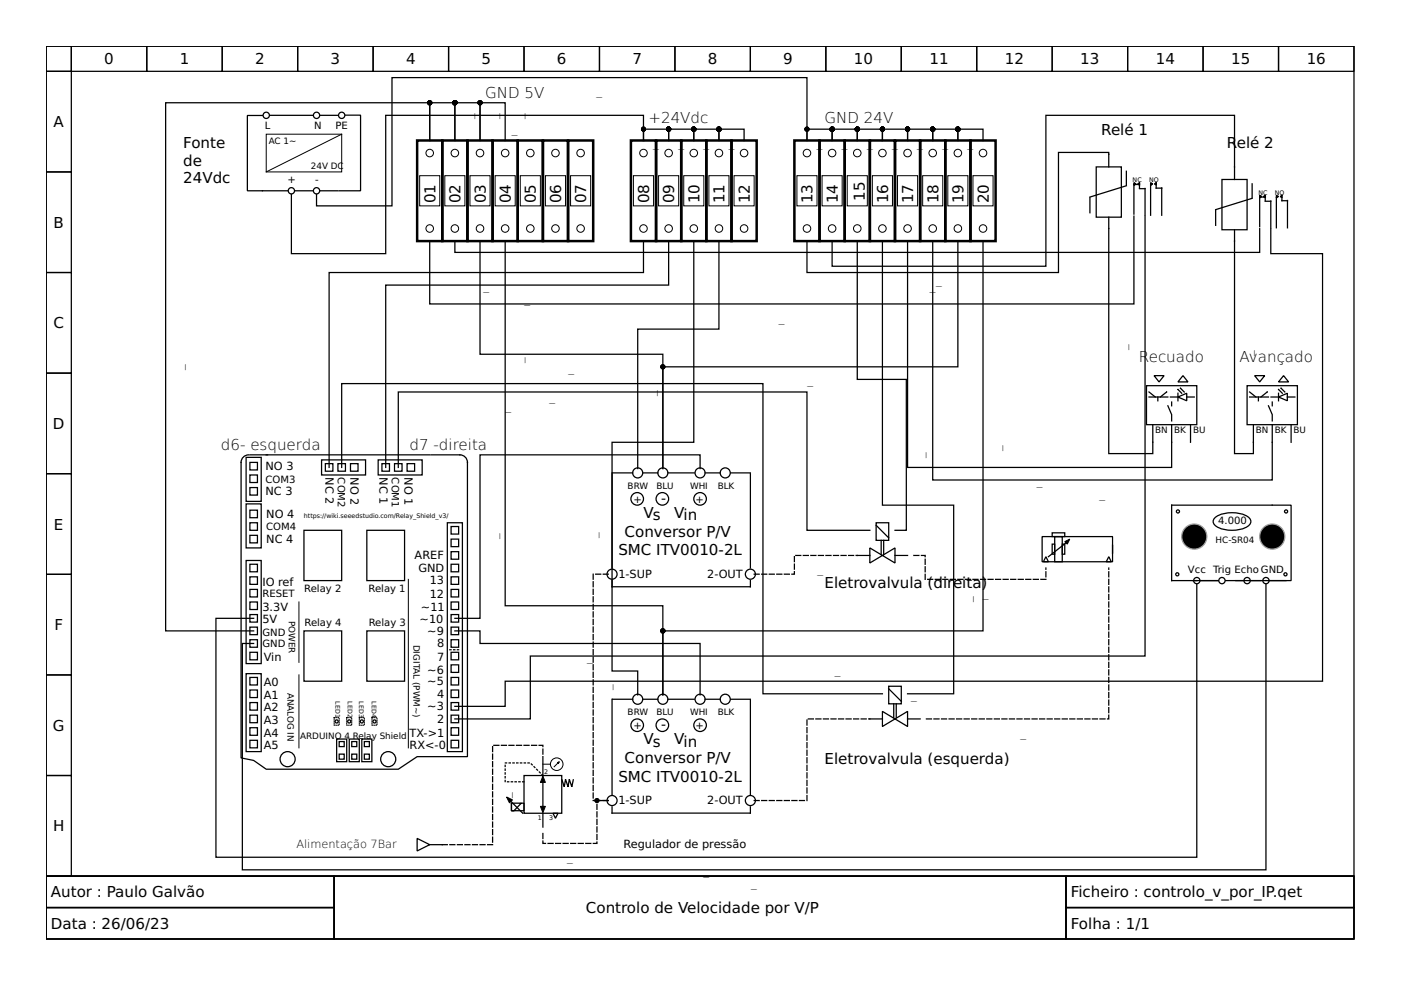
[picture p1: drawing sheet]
<svg xmlns="http://www.w3.org/2000/svg" width="297mm" height="210mm" viewBox="0 0 297 210" stroke-linecap="round" stroke-linejoin="round" font-family="sans-serif">
<g fill="none" stroke="#000" stroke-width=".27">
<path d="M9.8 9.8h277.3v176h-277.3zM9.8 9.8h5.3v5.3h-5.3zM9.8 15.1h5.3v21.4h-5.3zM15.1 9.8h16v5.3h-16zM31.1 9.8h16v5.3h-16zM47.1 9.8h16v5.3h-16zM63.1 9.8h16v5.3h-16zM79.1 9.8h16v5.3h-16zM95.1 9.8h16v5.3h-16zM111.1 9.8h16v5.3h-16zM127.1 9.8h16v5.3h-16zM143.1 9.8h16v5.3h-16z"/>
<path d="M159.1 9.8h16v5.3h-16zM175.1 9.8h16v5.3h-16zM191.1 9.8h16v5.3h-16zM207.1 9.8h16v5.3h-16zM223.1 9.8h16v5.3h-16zM239.1 9.8h16v5.3h-16zM255.1 9.8h16v5.3h-16zM271.1 9.8h16v5.3h-16zM9.8 36.5h5.3v21.3h-5.3zM55.6 24.5h-3.2v16h8.6M57.2 24.5h9.1M67.9 24.5h3.7"/>
<path d="M73.2 24.4h3.2v16.1h-4.5M107.1 29.8v-8h-5.3v8v-8h-5.4v8v-8h-5.3v8v-8h-56v112h18.7M157.8 29.8v-2.4h-5.4v2.4v-2.4h-5.3v2.4v-2.4h-5.3v2.4v-2.4h-5.4v2.4v-5.3h-54.6v29.3h-20v-12.5M208.4 29.8v-2.4h-5.3v2.4v-2.4h-5.3v2.4v-2.4h-5.4v2.4v-2.4h-5.3v2.4v-2.4h-5.3v2.4v-2.4h-5.4v2.4v-2.4h-5.3v2.4v-13.3h-88v27.1h-16v-2.3M232.4 35.4h5.3v10.6h-5.3zM235.1 35.4v-3.1h-10.7v25.5h-53.3v-6.7M238.8 36.3v3M238.8 39.4l-7.7 2.4M240.4 39.1h.8M240.4 39.3v6.1M241.6 39.3v.6M242.8 40v5.6"/>
<path d="M244 39.3v6.3M245.1 39.3v.6h1.2M246.3 39.8v5.8M259.1 38.1h5.3v10.6h-5.3zM261.7 38.1v-13.6h-40v31.9h-45.3v-5.3M265.5 39v2.9M9.8 57.8h5.3v21.3h-5.3zM62.6 40.5h3.7M67.9 40.5h3.7M101.8 51.1v24h38.7v24.2v-21.5h62.6v-26.7M107.1 51.1v77.3h33.4v18.9v-13.5h67.9v-82.7M136.4 51.1v6.7h-66.6v41.3"/>
<path d="M141.8 51.1v9.3h-60v38.7M147.1 51.1v42.7h-17.3v48.5h5.4v5M152.4 51.1v18.7h-17.2v29.5M181.8 51.1v29.3h10.4v32h-2.4M187.1 51.1v56h15.1v40h-9.8M192.4 51.1v48h56v-9.1M197.8 51.1v50.7h71.9v-11.8M231.1 41.9v3.2M235.1 46v50.2h9.3v-6.2M240.4 45.8v18.6h-149.3v-13.3M241.6 40h1.2M242.8 45.8v93.3h-130.4v13.3h-16"/>
<path d="M257.7 44.6v3.2M261.7 48.7v47.5h4v-6.2M265.5 42.1l-7.8 2.3M267.1 41.8h.8M267.1 48.5v5h-170.7v-2.4M267.1 41.9v6.2M268.3 42v.6M268.3 42.7h1.1M269.4 48.5v5.3h11v90.6h-173.3v5.4h-10.7M269.4 42.6v5.7M270.6 41.9v6.4M271.8 42v.6h1.2"/>
<path d="M273 42.5v5.8M9.8 79.1h5.3v21.3h-5.3zM244.7 79.6h2.1l-1.1 1.4zM250.8 79.6l1.1 1.4h-2.2zM266 79.6h2.1l-1 1.4zM272.1 79.6l1.1 1.4h-2.1zM52.2 97h3.2v9.3h-3.2zM52.7 96.4a1.6 1.6 0 0 0-1.6 1.6v62.7l2.7 .5 2.6 1.9h28l4-2.7h10.7v-62.4a1.6 1.6 0 0 0-1.6-1.6h-6.1M53 98h1.6v1.6h-1.6zM53 96.4h38.1M68.2 97.5h9.3v3.2h-9.3zM69 98.3h1.6v1.6h-1.6z"/>
<path d="M71.6 98.3h1.6v1.6h-1.6zM72.4 99.1v-17.8h89.4v65.8h25.3M74.3 98.3h1.6v1.6h-1.6zM80.2 97.5h9.3v3.2h-9.3zM81 98.3h1.6v1.6h-1.6zM83.6 98.3h1.6v1.6h-1.6zM84.4 99.1v-16h86.7v29.3h13.3M86.3 98.3h1.6v1.6h-1.6zM148.4 99.3v-2.9h-46.6v34.7h-5.4M243.1 81.8h10.6v8.2h-10.6zM243.6 84.2h4M243.6 83.1l1.3 1.1"/>
<path d="M245.5 84.2v.8M247.3 83.1v.1zM247.3 83.1l-1.3 1.1M247.6 86l.8 1.9v1.3M248.1 84.2h1.6M248.4 85.2v.8M249.8 82.6h.1M249.7 84.2l1.9-.8v1.6zM249.7 83.4v1.6M249.8 82.6l.7 .8M250.3 82.3h.1M250.3 82.3l.8 .8"/>
<path d="M251.6 84.2h1.6M252.4 90v3.8M264.4 81.8h10.7v8.2h-10.7zM264.9 84.2h4M264.9 83.1l1.4 1.1M266.8 84.2v.8M268.6 83.1l.1 .1zM268.6 83.1l-1.3 1.1M268.9 86l.8 1.9v1.3M269.5 84.2h1.6M269.7 85.2v.8M271.1 82.6h.1"/>
<path d="M271.1 84.2l1.8-.8v1.6zM271.1 83.4v1.6M271.1 82.6l.8 .8M271.6 82.3h.1M271.6 82.3l.8 .8M272.9 84.2h1.6M273.7 90v3.8M9.8 100.4h5.3v21.4h-5.3zM52.2 106.8h3.2v9.4h-3.2zM52.2 118.8h3.2v21.9h-3.2zM53 113.5h1.6v1.6h-1.6zM53 103.4h1.6v1.6h-1.6z"/>
<path d="M53 100.7h1.6v1.6h-1.6zM53 110.8h1.6v1.6h-1.6zM53 108.2h1.6v1.6h-1.6zM53 119.6h1.6v1.6h-1.6zM64.4 112.4h8v10.7h-8zM77.8 112.4h8v10.7h-8zM94.8 110.8h3.2v48.6h-3.2zM95.6 114.3h1.6v1.6h-1.6zM95.6 117h1.6v1.6h-1.6zM95.6 111.6h1.6v1.6h-1.6zM95.6 119.6h1.6v1.6h-1.6zM129.8 100.3v20.1"/>
<path d="M129.9 100.3h4.2M136.3 100.3h3.2M141.6 100.3h5.6M149.5 100.3h3.2M154.9 100.3h4.2M159.1 100.4v20M181.8 117.8h2.6M184.4 116.2l2.7 1.6-2.7 1.6zM185.8 110.8h2.6v3.8h-2.6zM185.8 111.4l2.6 2.6M186.8 114.6v2.9M187.1 117.8l2.7-1.6v3.2z"/>
<path d="M187.4 114.6v2.9M189.8 117.8h2.6M221.7 118l.6 1.1h-1.1zM223.1 113h2.6v.8h-2.6zM223.1 115.4h.5v2.1h-.5zM223.6 113.8h1.6v5.3h-1.6zM225.2 115.4h.5v2.1h-.5zM226 115.1l-3.7 2.9M235.1 118l.5 1.1h-1.1zM235.9 115.6v3.5h-15v-5.3h15v3.4M257.6 109.7a6.7 6.7 0 0 1 7.2 0 1.14 1.14 0 0 1 .4 1.2 1.14 1.14 0 0 1-.9 .8 7 7 0 0 1-6.7-.3 1.03 1.03 0 0 1 0-1.7zM9.8 121.8h5.3v21.3h-5.3z"/>
<path d="M53 127.6h1.6v1.6h-1.6zM53 125h1.6v1.6h-1.6zM53 130.3h1.6v1.6h-1.6zM53 122.3h1.6v1.6h-1.6zM53 135.6h1.6v1.6h-1.6zM53 138.3h1.6v1.6h-1.6zM53 133h1.6v1.6h-1.6zM64.4 133.8h8v10.6h-8zM77.8 133.8h8v10.6h-8zM95.6 138.3h1.6v1.6h-1.6zM95.6 135.6h1.6v1.6h-1.6zM95.6 130.3h1.6v1.6h-1.6z"/>
<path d="M95.6 133h1.6v1.6h-1.6zM95.6 122.3h1.6v1.6h-1.6zM95.6 127.6h1.6v1.6h-1.6zM95.6 125h1.6v1.6h-1.6zM96.4 133.8h5.4v2.6h46.6v10.9M129.8 123.1v1.3h29.3v-1.3M253.7 123.9v57.9h-207.9v-50.7h8M258.3 123.1h-9.9v-16h25.3v16h-4.5M259.9 123.1h12.8M268.4 123.9v60.5h-217v-48h2.4M9.8 143.1h5.3v21.3h-5.3zM52.2 142.8h3.2v16.6h-3.2z"/>
<path d="M53 146.3h1.6v1.6h-1.6zM53 151.6h1.6v1.6h-1.6zM53 154.3h1.6v1.6h-1.6zM53 149h1.6v1.6h-1.6zM53 143.6h1.6v1.6h-1.6zM53 157h1.6v1.6h-1.6zM71.4 156.7h2.1v4.8h-2.1zM71.9 159.9h1.1v1.1h-1.1zM71.9 157.2h1.1v1.1h-1.1zM74 156.7h2.2v4.8h-2.2zM74.6 159.9h1v1.1h-1zM74.6 157.2h1v1.1h-1z"/>
<path d="M76.7 156.7h2.1v4.8h-2.1zM77.2 157.2h1.1v1.1h-1.1zM77.2 159.9h1.1v1.1h-1.1zM95.6 146.3h1.6v1.6h-1.6zM95.6 149h1.6v1.6h-1.6zM95.6 143.6h1.6v1.6h-1.6zM95.6 141h1.6v1.6h-1.6zM95.6 154.3h1.6v1.6h-1.6zM95.6 157h1.6v1.6h-1.6zM95.6 151.6h1.6v1.6h-1.6zM129.8 148.3v20.1M129.9 148.3h4.2"/>
<path d="M136.3 148.3h3.2M141.6 148.3h5.6M149.5 148.3h3.2M154.9 148.3h4.2M159.1 148.4v20M184.4 152.4h2.7M187.1 150.8l2.7 1.6-2.7 1.6zM188.4 145.5h2.7v3.7h-2.7zM188.4 146l2.7 2.7M189.5 149.2v3M189.8 152.4l2.6-1.6v3.2zM190 149.2v3"/>
<path d="M192.4 152.4h2.7M9.8 164.4h5.3v21.4h-5.3zM88.4 177.8l2.7 1.3-2.7 1.3zM91.1 179.1h2.7M108.2 169.8l2.6 2.6M108.4 170.3h2.7v1.6h-2.7v-1.6v1.6h.6l1.5-1.6M111.1 164.4h8v8h-8zM115.1 160.4v4M115.1 165.5v5.9M115.1 172.4v3M117.2 172.4h1.1l-.5 1.1zM119.1 165.3l.5 1.5 .3-1.6 .5 1.6 .3-1.6 .5 1.6 .3-1.5"/>
<path d="M129.8 171.1v1.3h29.3v-1.3M9.8 185.8h277.3v13.3h-277.3zM9.8 185.8h61v6.6h-61zM9.8 192.4h61v6.7h-61zM70.8 185.8h155.2v13.3h-155.2zM226 185.8h61.1v6.6h-61.1zM226 192.4h61.1v6.7h-61.1z"/>
<circle cx="56.4" cy="24.5" r=".67"/>
<circle cx="67.1" cy="24.5" r=".67"/>
<circle cx="72.4" cy="24.5" r=".67"/>
<circle cx="61.8" cy="40.5" r=".67"/>
<circle cx="67.1" cy="40.5" r=".67"/>
<circle cx="135.1" cy="105.8" r="1.33"/>
<circle cx="135.2" cy="100.3" r="1.07"/>
<circle cx="140.4" cy="105.8" r="1.33"/>
<circle cx="140.5" cy="100.3" r="1.07"/>
<circle cx="148.4" cy="105.8" r="1.33"/>
<circle cx="148.4" cy="100.3" r="1.07"/>
<circle cx="153.8" cy="100.3" r="1.07"/>
<circle cx="249.7" cy="108.4" r=".33"/>
<circle cx="272.7" cy="108.4" r=".33"/>
<circle cx="129.8" cy="121.7" r="1.07"/>
<circle cx="159.1" cy="121.7" r="1.07"/>
<circle cx="249.6" cy="121.8" r=".33"/>
<circle cx="253.7" cy="123.1" r=".67"/>
<circle cx="259.1" cy="123.1" r=".67"/>
<circle cx="264.4" cy="123.1" r=".67"/>
<circle cx="268.4" cy="123.1" r=".67"/>
<circle cx="272.5" cy="121.8" r=".33"/>
<circle cx="71.4" cy="153" r=".33"/>
<circle cx="74" cy="153" r=".33"/>
<circle cx="76.7" cy="153" r=".33"/>
<circle cx="79.4" cy="153" r=".33"/>
<circle cx="135.1" cy="153.8" r="1.33"/>
<circle cx="135.2" cy="148.3" r="1.07"/>
<circle cx="140.4" cy="153.8" r="1.33"/>
<circle cx="140.5" cy="148.3" r="1.07"/>
<circle cx="148.4" cy="153.8" r="1.33"/>
<circle cx="148.4" cy="148.3" r="1.07"/>
<circle cx="153.8" cy="148.3" r="1.07"/>
<circle cx="61" cy="161" r="1.6"/>
<circle cx="82.3" cy="161" r="1.6"/>
<circle cx="129.8" cy="169.7" r="1.07"/>
<circle cx="159.1" cy="169.7" r="1.07"/>
</g>
<g fill="#000" stroke="#a0a0a4" stroke-width=".27">
<circle cx="253.2" cy="113.8" r="2.67"/>
<circle cx="269.7" cy="113.8" r="2.67"/>
</g>
<g fill="none" stroke="#000" stroke-width=".21">
<path d="M56.4 28.5h16v8h-16zM72.4 28.5l-16 8M89 37.3h4.2v6.3h-4.2zM94.3 37.3h4.3v6.3h-4.3zM99.6 37.3h4.3v6.3h-4.3zM105 37.3h4.2v6.3h-4.2zM110.3 37.3h4.3v6.3h-4.3zM115.6 37.3h4.3v6.3h-4.3zM121 37.3h4.2v6.3h-4.2zM134.3 37.3h4.3v6.3h-4.3zM139.6 37.3h4.3v6.3h-4.3zM145 37.3h4.2v6.3h-4.2z"/>
<path d="M150.3 37.3h4.3v6.3h-4.3zM155.6 37.3h4.3v6.3h-4.3zM169 37.3h4.2v6.3h-4.2zM174.3 37.3h4.3v6.3h-4.3zM179.6 37.3h4.3v6.3h-4.3zM185 37.3h4.2v6.3h-4.2zM190.3 37.3h4.3v6.3h-4.3zM195.6 37.3h4.3v6.3h-4.3zM201 37.3h4.2v6.3h-4.2zM206.3 37.3h4.3v6.3h-4.3zM63.4 127.6v12.8M86.6 122.8v35.8"/>
<path d="M63.4 143.1v15.5M115.1 162h1.6M118.3 161.8l-.8 .8"/>
<circle cx="91.1" cy="32.5" r=".8"/>
<circle cx="96.4" cy="32.5" r=".8"/>
<circle cx="101.8" cy="32.5" r=".8"/>
<circle cx="107.1" cy="32.5" r=".8"/>
<circle cx="112.4" cy="32.5" r=".8"/>
<circle cx="117.8" cy="32.5" r=".8"/>
<circle cx="123.1" cy="32.5" r=".8"/>
<circle cx="136.4" cy="32.5" r=".8"/>
<circle cx="141.8" cy="32.5" r=".8"/>
<circle cx="147.1" cy="32.5" r=".8"/>
<circle cx="152.4" cy="32.5" r=".8"/>
<circle cx="157.8" cy="32.5" r=".8"/>
<circle cx="171.1" cy="32.5" r=".8"/>
<circle cx="176.4" cy="32.5" r=".8"/>
<circle cx="181.8" cy="32.5" r=".8"/>
<circle cx="187.1" cy="32.5" r=".8"/>
<circle cx="192.4" cy="32.5" r=".8"/>
<circle cx="197.8" cy="32.5" r=".8"/>
<circle cx="203.1" cy="32.5" r=".8"/>
<circle cx="208.4" cy="32.5" r=".8"/>
<circle cx="91.1" cy="48.4" r=".8"/>
<circle cx="96.4" cy="48.4" r=".8"/>
<circle cx="101.8" cy="48.4" r=".8"/>
<circle cx="107.1" cy="48.4" r=".8"/>
<circle cx="112.4" cy="48.4" r=".8"/>
<circle cx="117.8" cy="48.4" r=".8"/>
<circle cx="123.1" cy="48.4" r=".8"/>
<circle cx="136.4" cy="48.4" r=".8"/>
<circle cx="141.8" cy="48.4" r=".8"/>
<circle cx="147.1" cy="48.4" r=".8"/>
<circle cx="152.4" cy="48.4" r=".8"/>
<circle cx="157.8" cy="48.4" r=".8"/>
<circle cx="171.1" cy="48.4" r=".8"/>
<circle cx="176.4" cy="48.4" r=".8"/>
<circle cx="181.8" cy="48.4" r=".8"/>
<circle cx="187.1" cy="48.4" r=".8"/>
<circle cx="192.4" cy="48.4" r=".8"/>
<circle cx="197.8" cy="48.4" r=".8"/>
<circle cx="203.1" cy="48.4" r=".8"/>
<circle cx="208.4" cy="48.4" r=".8"/>
<circle cx="118" cy="162" r="1.33"/>
</g>
<g fill="none" stroke="#000" stroke-width=".53">
<path d="M88.4 29.8h5.4v21.3h-5.4zM93.8 29.8h5.3v21.3h-5.3zM99.1 29.8h5.3v21.3h-5.3zM104.4 29.8h5.4v21.3h-5.4zM109.8 29.8h5.3v21.3h-5.3zM115.1 29.8h5.3v21.3h-5.3zM120.4 29.8h5.4v21.3h-5.4zM133.8 29.8h5.3v21.3h-5.3zM139.1 29.8h5.3v21.3h-5.3zM144.4 29.8h5.4v21.3h-5.4zM149.8 29.8h5.3v21.3h-5.3zM155.1 29.8h5.3v21.3h-5.3z"/>
<path d="M168.4 29.8h5.4v21.3h-5.4zM173.8 29.8h5.3v21.3h-5.3zM179.1 29.8h5.3v21.3h-5.3zM184.4 29.8h5.4v21.3h-5.4zM189.8 29.8h5.3v21.3h-5.3zM195.1 29.8h5.3v21.3h-5.3zM200.4 29.8h5.4v21.3h-5.4zM205.8 29.8h5.3v21.3h-5.3z"/>
</g>
<g fill="#000" stroke="#000" stroke-width=".27">
<path d="M240.4 38.7l.5 .3-.5 .3zM241.2 39l.4-.3v.6zM244 38.7l.4 .3-.4 .3zM244.8 39l.4-.3v.5zM267.1 41.4l.4 .3-.4 .3zM267.9 41.7l.4-.4v.6zM270.6 41.4l.5 .3-.5 .3zM271.4 41.7l.4-.4v.6z"/>
<circle cx="91.1" cy="21.8" r=".4"/>
<circle cx="96.4" cy="21.8" r=".4"/>
<circle cx="101.8" cy="21.8" r=".4"/>
<circle cx="136.4" cy="27.4" r=".4"/>
<circle cx="141.8" cy="27.4" r=".4"/>
<circle cx="147.1" cy="27.4" r=".4"/>
<circle cx="152.4" cy="27.4" r=".4"/>
<circle cx="171.1" cy="27.4" r=".4"/>
<circle cx="176.4" cy="27.4" r=".4"/>
<circle cx="181.8" cy="27.4" r=".4"/>
<circle cx="187.1" cy="27.4" r=".4"/>
<circle cx="192.4" cy="27.4" r=".4"/>
<circle cx="197.8" cy="27.4" r=".4"/>
<circle cx="203.1" cy="27.4" r=".4"/>
<circle cx="140.5" cy="77.8" r=".4"/>
<circle cx="140.5" cy="133.8" r=".4"/>
<circle cx="126.6" cy="169.7" r=".4"/>
</g>
<g fill="#000" stroke="#000" stroke-width=".21">
<path d="M225.7 114.8l1.1-.5-.5 1.1zM114.6 171h1l-.5 1.3zM115.1 164.6l.5 1.3h-1z"/>
<path d="M107.4 169l1.3 .6-.7 .6z" fill-rule="evenodd"/>
<path d="M118.2 161.7l.4-.2-.2 .4z" fill-rule="evenodd"/>
</g>
<path d="M95.4 137.8h2.1M115.1 164.4l-2.7-2.6h-5.3v4h4" fill="none" stroke="#000" stroke-width=".27" stroke-dasharray=".3 .5"/>
<path d="M70.8 152.2h1.1v1.6h-1.1zM73.5 152.2h1.1v1.6h-1.1zM76.2 152.2h1v1.6h-1zM78.9 152.2h1v1.6h-1z" fill="none" stroke="#000" stroke-width=".21" stroke-dasharray=".1 .3"/>
<path d="M193.8 117.8h2.4v5h25.5v-2.4M129 121.7h-3.2v48h3.2M159.9 121.7h8.5v-3.9h13.4M196.4 152.4h38.7v-32M93.8 179.1h10.6v-21.1h10.7v2.4M129 169.7h-2.4v9.1h-11.5v-2.4M159.9 169.7h11.2v-17.3h13.3" fill="none" stroke="#000" stroke-width=".27" stroke-dasharray="1.1 .5"/>
<g font-size="3.2">
<text x="22.1" y="13.7">0</text>
<text x="38.1" y="13.7">1</text>
<text x="54.1" y="13.7">2</text>
<text x="70.1" y="13.7">3</text>
<text x="86.1" y="13.7">4</text>
<text x="102.1" y="13.7">5</text>
<text x="118.1" y="13.7">6</text>
<text x="134.1" y="13.7">7</text>
<text x="150.1" y="13.7">8</text>
<text x="166.1" y="13.7">9</text>
<text x="181.1" y="13.7">10</text>
<text x="197.1" y="13.7">11</text>
<text x="213.1" y="13.7">12</text>
<text x="229" y="13.7">13</text>
<text x="245" y="13.7">14</text>
<text x="261" y="13.7">15</text>
<text x="277" y="13.7">16</text>
<text x="102.8" y="20.7">GND 5V</text>
<text x="11.4" y="27">A</text>
<text x="137.5" y="26.1">+24Vdc</text>
<text x="174.8" y="26.1">GND 24V</text>
<text x="233.5" y="28.7">Relé 1</text>
<text x="38.9" y="31.4">Fonte</text>
<text x="38.9" y="35.1">de</text>
<text x="260.1" y="31.4">R</text>
<text x="262.2" y="31.4">elé 2</text>
<text x="38.9" y="38.9">24Vdc</text>
<text x="92.3" y="43.1" transform="rotate(-90 92.3 43.1)">01</text>
<text x="97.6" y="43.1" transform="rotate(-90 97.6 43.1)">02</text>
<text x="103" y="43.1" transform="rotate(-90 103 43.1)">03</text>
<text x="108.3" y="43.1" transform="rotate(-90 108.3 43.1)">04</text>
<text x="113.6" y="43.1" transform="rotate(-90 113.6 43.1)">05</text>
<text x="119" y="43.1" transform="rotate(-90 119 43.1)">06</text>
<text x="124.3" y="43.1" transform="rotate(-90 124.3 43.1)">07</text>
<text x="137.6" y="43.1" transform="rotate(-90 137.6 43.1)">08</text>
<text x="143" y="43.1" transform="rotate(-90 143 43.1)">09</text>
<text x="148.3" y="43.1" transform="rotate(-90 148.3 43.1)">10</text>
<text x="153.6" y="43.1" transform="rotate(-90 153.6 43.1)">11</text>
<text x="159" y="43.1" transform="rotate(-90 159 43.1)">12</text>
<text x="172.3" y="43.1" transform="rotate(-90 172.3 43.1)">13</text>
<text x="177.6" y="43.1" transform="rotate(-90 177.6 43.1)">14</text>
<text x="183.4" y="42.6" transform="rotate(-90 183.4 42.6)">15</text>
<text x="188.3" y="43.1" transform="rotate(-90 188.3 43.1)">16</text>
<text x="193.6" y="43.1" transform="rotate(-90 193.6 43.1)">17</text>
<text x="199" y="43.1" transform="rotate(-90 199 43.1)">18</text>
<text x="204.3" y="43.1" transform="rotate(-90 204.3 43.1)">19</text>
<text x="209.6" y="43.1" transform="rotate(-90 209.6 43.1)">20</text>
<text x="11.4" y="48.3">B</text>
<text x="11.3" y="69.6">C</text>
<text x="241.5" y="76.7">R</text>
<text x="243.6" y="76.7">ecuado</text>
<text x="262.8" y="76.7">Avançado</text>
<text x="11.2" y="91">D</text>
<text x="46.8" y="95.4">d6- esquerda</text>
<text x="86.8" y="95.4">d7 -direita</text>
<text x="11.4" y="112.3">E</text>
<text x="132.4" y="113.8">Conversor P/V</text>
<text x="136.4" y="109.8">Vs</text>
<text x="143" y="109.8">Vin</text>
<text x="131.1" y="117.8">SMC ITV0010-2L</text>
<text x="174.8" y="124.7">Eletrovalvula (direita)</text>
<text x="11.5" y="133.6">F</text>
<text x="11.2" y="155">G</text>
<text x="132.4" y="161.8">Conversor P/V</text>
<text x="136.4" y="157.8">Vs</text>
<text x="143" y="157.8">Vin</text>
<text x="131.1" y="165.8">SMC ITV0010-2L</text>
<text x="174.8" y="162">Eletrovalvula (esquerda)</text>
<text x="11.3" y="176.3">H</text>
<text x="10.8" y="190.3">Autor : Paulo Galvão</text>
<text x="227" y="190.3">Ficheiro : controlo_v_por_IP.qet</text>
<text x="10.8" y="197">Data : 26/06/23</text>
<text x="124.2" y="193.6">Controlo de Velocidade por V/P</text>
<text x="227" y="197">Folha : 1/1</text>
</g>
<g font-size="2.9">
<text x="140.2" y="106.6">-</text>
<text x="140.2" y="154.6">-</text>
</g>
<g font-size="2.4">
<text x="126.5" y="20.2">_</text>
<text x="100.2" y="25.2" transform="rotate(-90 100.2 25.2)">_</text>
<text x="105.5" y="25.2" transform="rotate(-90 105.5 25.2)">_</text>
<text x="108.5" y="28.2">_</text>
<text x="110.8" y="25.2" transform="rotate(-90 110.8 25.2)">_</text>
<text x="138.5" y="31.1">_</text>
<text x="143.8" y="31.1">_</text>
<text x="149.2" y="31.1">_</text>
<text x="154.5" y="31.1">_</text>
<text x="173.2" y="31.1">_</text>
<text x="178.5" y="31.1">_</text>
<text x="183.8" y="31.1">_</text>
<text x="189.2" y="31.1">_</text>
<text x="194.5" y="31.1">_</text>
<text x="199.8" y="31.1">_</text>
<text x="205.2" y="31.1">_</text>
<text x="181.2" y="57.2">_</text>
<text x="102.5" y="61.5">_</text>
<text x="111.2" y="64.2">_</text>
<text x="197.2" y="61.5">_</text>
<text x="198.5" y="60.2">_</text>
<text x="165.2" y="68.2">_</text>
<text x="110.8" y="76.9" transform="rotate(-90 110.8 76.9)">_</text>
<text x="238.8" y="74.1" transform="rotate(-90 238.8 74.1)">_</text>
<text x="265.5" y="75.4" transform="rotate(-90 265.5 75.4)">_</text>
<text x="38.9" y="78.4" transform="rotate(-90 38.9 78.4)">_</text>
<text x="120.6" y="78.8">_</text>
<text x="138.9" y="84" transform="rotate(-90 138.9 84)">_</text>
<text x="171.2" y="81.5">_</text>
<text x="107.2" y="86.8">_</text>
<text x="116.5" y="85.1">_</text>
<text x="212.2" y="95.6" transform="rotate(-90 212.2 95.6)">_</text>
<text x="56.3" y="99.6">NO 3</text>
<text x="69" y="101.2" transform="rotate(90 69 101.2)">NC 2</text>
<text x="74.3" y="101.2" transform="rotate(90 74.3 101.2)">NO 2</text>
<text x="80.4" y="101.2" transform="rotate(90 80.4 101.2)">NC 1</text>
<text x="85.8" y="101.2" transform="rotate(90 85.8 101.2)">NO 1</text>
<text x="195.9" y="97" transform="rotate(-90 195.9 97)">_</text>
<text x="56.3" y="105">NC 3</text>
<text x="219.8" y="102.8">_</text>
<text x="233.1" y="105.5">_</text>
<text x="56.4" y="109.8">NO 4</text>
<text x="56.4" y="115.1">NC 4</text>
<text x="87.9" y="118.6">AREF</text>
<text x="105.5" y="114.4" transform="rotate(-90 105.5 114.4)">_</text>
<text x="126.6" y="114" transform="rotate(-90 126.6 114)">_</text>
<text x="55.6" y="124.2">IO ref</text>
<text x="88.7" y="121.2">GND</text>
<text x="91.1" y="123.9">13</text>
<text x="131.1" y="122.5">1-SUP</text>
<text x="149.9" y="122.5">2-OUT</text>
<text x="173.3" y="121.5">_</text>
<text x="55.6" y="129.5">3.3V</text>
<text x="89.2" y="129.5">~11</text>
<text x="91.1" y="126.8">12</text>
<text x="205.9" y="127.7" transform="rotate(-90 205.9 127.7)">_</text>
<text x="208.4" y="126.6">_</text>
<text x="55.6" y="132.2">5V</text>
<text x="89" y="132.2">~10</text>
<text x="90.6" y="134.6">~9</text>
<text x="92.7" y="137.2">8</text>
<text x="55.9" y="140.2">Vin</text>
<text x="90.6" y="142.8">~6</text>
<text x="92.7" y="140.2">7</text>
<text x="124.5" y="140.2">_</text>
<text x="177" y="142.8">_</text>
<text x="55.9" y="145.5">A0</text>
<text x="55.9" y="148.2">A1</text>
<text x="90.6" y="145.2">~5</text>
<text x="92.7" y="147.9">4</text>
<text x="129.5" y="146.3" transform="rotate(-90 129.5 146.3)">_</text>
<text x="193.2" y="148.2">_</text>
<text x="55.9" y="153.5">A3</text>
<text x="55.9" y="150.8">A2</text>
<text x="90.6" y="150.6">~3</text>
<text x="92.7" y="153.2">2</text>
<text x="55.9" y="158.8">A5</text>
<text x="55.9" y="156.2">A4</text>
<text x="86.8" y="156.2">TX-&gt;1</text>
<text x="86.8" y="158.8">RX&lt;-0</text>
<text x="174.8" y="161.7" transform="rotate(-90 174.8 161.7)">_</text>
<text x="216.4" y="156.2">_</text>
<text x="108.2" y="169.2" transform="rotate(-90 108.2 169.2)">_</text>
<text x="131.1" y="170.5">1-SUP</text>
<text x="149.9" y="170.5">2-OUT</text>
<text x="62.8" y="179.9">Alimentação 7Bar</text>
<text x="132.2" y="179.9">Regulador de pressão</text>
<text x="120.2" y="182.6">_</text>
<text x="149.2" y="185.5">_</text>
<text x="159.3" y="188.2">_</text>
</g>
<g font-size="2.1">
<text x="56.2" y="27.4">L</text>
<text x="66.6" y="27.4">N</text>
<text x="71.1" y="27.4">PE</text>
<text x="61" y="38.9">+</text>
<text x="66.8" y="38.9">-</text>
<text x="71.6" y="101.2" transform="rotate(90 71.6 101.2)">COM2</text>
<text x="83.1" y="101.2" transform="rotate(90 83.1 101.2)">COM1</text>
<text x="56.3" y="102.3">COM3</text>
<text x="134.3" y="106.6">+</text>
<text x="147.5" y="106.6">+</text>
<text x="56.4" y="112.4">COM4</text>
<text x="258.3" y="111.1">4.000</text>
<text x="64.5" y="125.5">Relay 2</text>
<text x="78.1" y="125.5">Relay 1</text>
<text x="251.9" y="121.5">Vcc</text>
<text x="257.2" y="121.5">Trig Echo GND</text>
<text x="55.6" y="126.6">RESET</text>
<text x="55.6" y="134.8">GND</text>
<text x="55.6" y="137.2">GND</text>
<text x="64.6" y="132.7">Relay 4</text>
<text x="78.2" y="132.7">Relay 3</text>
<text x="134.3" y="154.6">+</text>
<text x="147.5" y="154.6">+</text>
</g>
<g font-size="1.9">
<text x="57" y="30.6">AC 1~</text>
<text x="65.9" y="35.7">24V DC</text>
<text x="244.9" y="91.9">BN</text>
<text x="248.9" y="91.9">BK</text>
<text x="252.9" y="91.9">BU</text>
<text x="266.3" y="91.9">BN</text>
<text x="270.3" y="91.9">BK</text>
<text x="274.3" y="91.9">BU</text>
<text x="133.1" y="103.6">BRW</text>
<text x="139.2" y="103.6">BLU</text>
<text x="146.3" y="103.6">WHI</text>
<text x="152.2" y="103.6">BLK</text>
<text x="257.7" y="115.1">HC-SR04</text>
<text x="61.2" y="131.6" transform="rotate(90 61.2 131.6)">POWER</text>
<text x="87.6" y="136.7" transform="rotate(90 87.6 136.7)">DIGITAL (PWM~)</text>
<text x="61" y="146.8" transform="rotate(90 61 146.8)">ANALOG IN</text>
<text x="133.1" y="151.6">BRW</text>
<text x="139.2" y="151.6">BLU</text>
<text x="146.3" y="151.6">WHI</text>
<text x="152.2" y="151.6">BLK</text>
<text x="63.6" y="156.7">ARDUINO 4 Relay Shield</text>
</g>
<g font-size="1.3">
<text x="240.1" y="38.6">NC</text>
<text x="243.6" y="38.6">NO</text>
<text x="266.8" y="41.3">NC</text>
<text x="270.3" y="41.3">NO</text>
<text x="64.4" y="109.8">https://wiki.seeedstudio.com/Relay_Shield_v3/</text>
<text x="71.1" y="148.7" transform="rotate(90 71.1 148.7)">LED1</text>
<text x="73.8" y="148.7" transform="rotate(90 73.8 148.7)">LED2</text>
<text x="76.2" y="148.7" transform="rotate(90 76.2 148.7)">LED3</text>
<text x="78.9" y="148.7" transform="rotate(90 78.9 148.7)">LED4</text>
<text x="115.4" y="164.2">2</text>
<text x="114" y="173.8">1</text>
<text x="116.4" y="173.8">3</text>
</g>
</svg>
